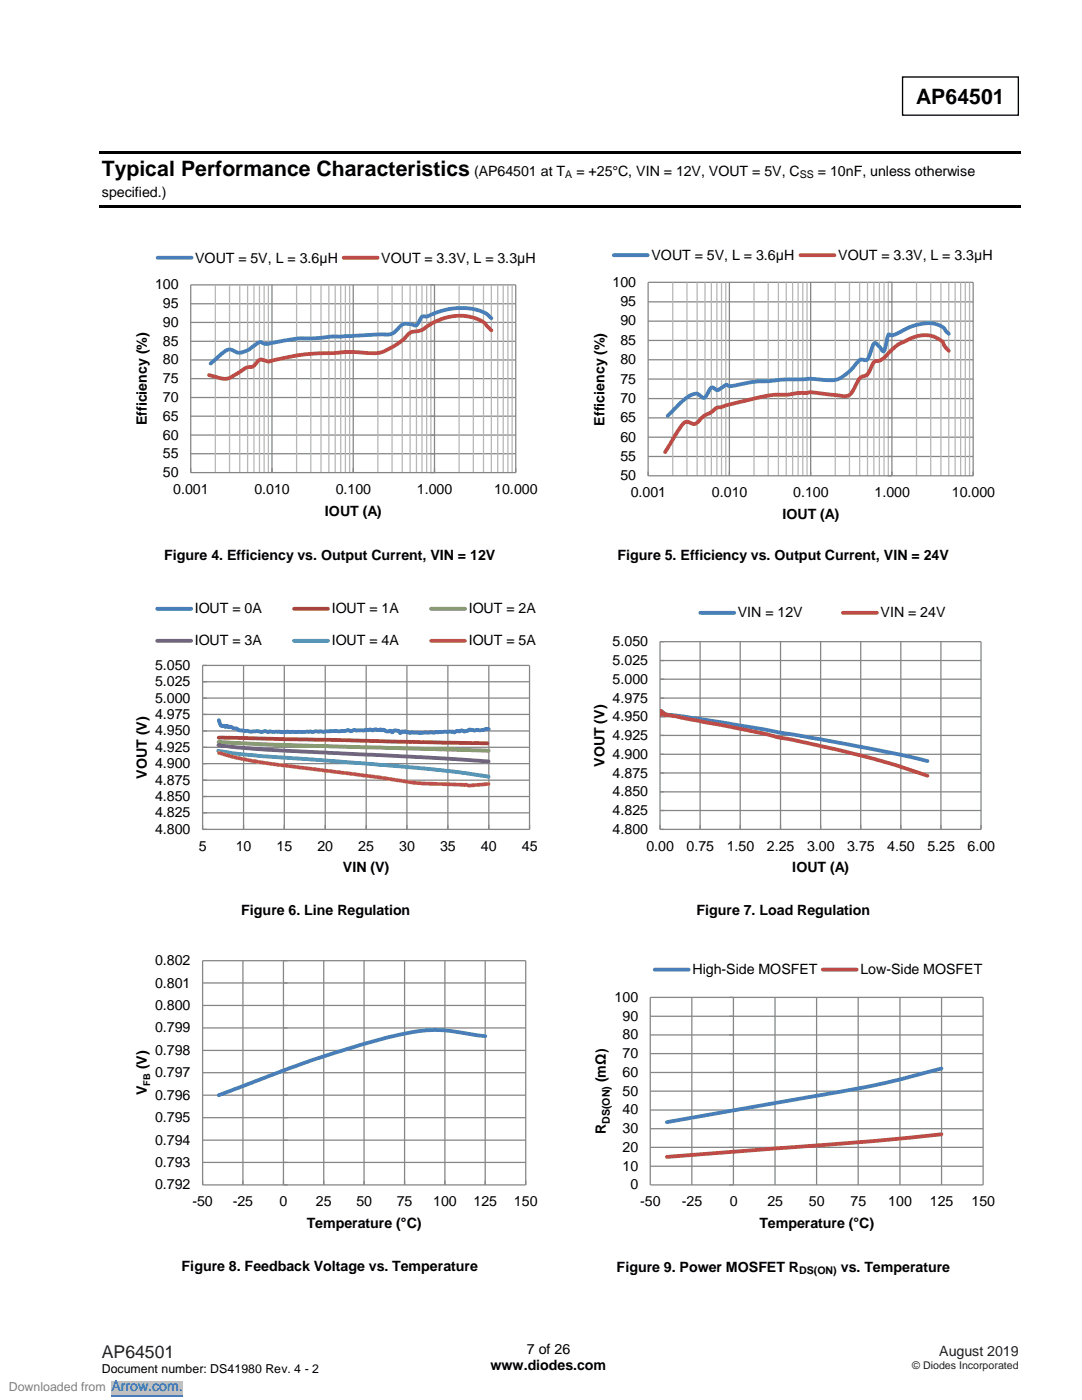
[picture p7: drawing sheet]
<svg xmlns="http://www.w3.org/2000/svg" width="216mm" height="279mm" viewBox="0 0 216 279" stroke-linecap="round" stroke-linejoin="round" font-family="sans-serif">
<path d="M180.1 15.4h23.1v7.6h-23.1z" fill="none" stroke="#000" stroke-width=".26"/>
<g fill="#000">
<path d="M19.8 30.3h184v.5h-184z" fill-rule="evenodd"/>
<path d="M19.8 40.9h184v.5h-184z" fill-rule="evenodd"/>
</g>
<g fill="#fff">
<path d="M22.2 45.6h88.9v62.3h-88.9z" fill-rule="evenodd"/>
<path d="M38.1 56.9h64.8v37.4h-64.8z" fill-rule="evenodd"/>
</g>
<g fill="none" stroke="#868686" stroke-width=".25">
<path d="M38.1 56.9h64.8v37.4h-64.8zM54.3 56.9v37.4M70.5 56.9v37.4M86.7 56.9v37.4M38.1 79.3h64.8M38.1 75.6h64.8M38.1 71.8h64.8M38.1 68.1h64.8M38.1 64.3h64.8M38.1 60.6h64.8M38.1 90.6h64.8M38.1 86.8h64.8"/>
<path d="M38.1 83.1h64.8"/>
</g>
<g fill="none" stroke="#b7b7b7" stroke-width=".25">
<path d="M43 56.9v37.4M45.8 56.9v37.4M47.8 56.9v37.4M49.4 56.9v37.4M50.7 56.9v37.4M51.8 56.9v37.4M52.7 56.9v37.4M53.6 56.9v37.4M59.2 56.9v37.4M62 56.9v37.4M64.1 56.9v37.4M65.6 56.9v37.4"/>
<path d="M66.9 56.9v37.4M68 56.9v37.4M68.9 56.9v37.4M69.8 56.9v37.4M75.4 56.9v37.4M78.2 56.9v37.4M80.3 56.9v37.4M81.8 56.9v37.4M83.1 56.9v37.4M84.2 56.9v37.4M85.1 56.9v37.4M86 56.9v37.4"/>
<path d="M91.6 56.9v37.4M94.4 56.9v37.4M96.5 56.9v37.4M98 56.9v37.4M99.3 56.9v37.4M100.4 56.9v37.4M101.3 56.9v37.4M102.2 56.9v37.4"/>
</g>
<path d="M31.5 51.4h6.7M98 63.5a7.1 7.1 0 0 0-4.9-2h-.2a15.4 15.4 0 0 0-7.8 1.7h-.2a.78 .78 0 0 0-1.1 .7 1.15 1.15 0 0 1-1.3 1 2.41 2.41 0 0 0-3.2 .8 3.1 3.1 0 0 1-3.3 1l-8 .5h-1.6l-2.4 .2a41.9 41.9 0 0 0-9.1 .9l-.5 .1a3 3 0 0 1-2.6-.1l-.8 .5a5.5 5.5 0 0 1-3.4 1.6l-.4-.1a1.82 1.82 0 0 0-2.7 .1l-2.5 2.2" fill="none" stroke="#4a7ebb" stroke-width=".76"/>
<path d="M68.6 51.4h6.8M98 65.9a7.7 7.7 0 0 0-7.7-2.8 13.1 13.1 0 0 0-6.1 2.8l-.5 .1a3.3 3.3 0 0 0-2.8 1.3 12.8 12.8 0 0 1-5.5 3.1l-1.4 .1a36.7 36.7 0 0 0-8.3 0 42.4 42.4 0 0 0-12.1 1.7l-.3-.1a1.49 1.49 0 0 0-2.3 .5 1.37 1.37 0 0 1-1.5 .7l-1 .5a11.8 11.8 0 0 1-3.5 1.8l-1-.1-2.3-.6" fill="none" stroke="#be4b48" stroke-width=".76"/>
<g fill="#fff">
<path d="M113.5 45.1h88.9v63.4h-88.9z" fill-rule="evenodd"/>
<path d="M129.3 56.3h64.9v38.7h-64.9z" fill-rule="evenodd"/>
</g>
<g fill="none" stroke="#868686" stroke-width=".25">
<path d="M129.3 56.3h64.9v38.7h-64.9zM145.5 56.3v38.7M161.8 56.3v38.7M178 56.3v38.7M129.3 79.5h64.9M129.3 75.6h64.9M129.3 71.8h64.9M129.3 67.9h64.9M129.3 64.1h64.9M129.3 60.2h64.9M129.3 91.1h64.9M129.3 87.2h64.9"/>
<path d="M129.3 83.4h64.9"/>
</g>
<g fill="none" stroke="#b7b7b7" stroke-width=".25">
<path d="M134.2 56.3v38.7M137.1 56.3v38.7M139.1 56.3v38.7M140.7 56.3v38.7M141.9 56.3v38.7M143 56.3v38.7M144 56.3v38.7M144.8 56.3v38.7M150.5 56.3v38.7M153.3 56.3v38.7M155.3 56.3v38.7M156.9 56.3v38.7"/>
<path d="M158.2 56.3v38.7M159.3 56.3v38.7M160.2 56.3v38.7M161 56.3v38.7M166.7 56.3v38.7M169.5 56.3v38.7M171.5 56.3v38.7M173.1 56.3v38.7M174.4 56.3v38.7M175.5 56.3v38.7M176.4 56.3v38.7M177.2 56.3v38.7"/>
<path d="M182.9 56.3v38.7M185.7 56.3v38.7M187.7 56.3v38.7M189.3 56.3v38.7M190.6 56.3v38.7M191.7 56.3v38.7M192.6 56.3v38.7M193.5 56.3v38.7"/>
</g>
<path d="M122.5 50.9h6.7M189.3 66.6l-.3-.2a4.6 4.6 0 0 0-4.7-1.8 13.2 13.2 0 0 0-5.4 2l-.3 .1a.95 .95 0 0 1-1.2 0l-.3 .5-.3 1.3a2.08 2.08 0 0 1-.6 1.6l-.9-1.1a.62 .62 0 0 0-.9-.4l-.6 1.5a2.74 2.74 0 0 1-1 1.8h-.3a1.13 1.13 0 0 0-1.6 .6 9.1 9.1 0 0 1-4.2 3.3l-1.4 .1a34.4 34.4 0 0 0-6.8-.2l-2.3 .1-3.2 .3a28 28 0 0 0-7.3 1l-.7-.3-1.2 .7a.82 .82 0 0 1-1.3 0l-.3-.2a1.61 1.61 0 0 0-1.1 1.4l-.6 .7-.6-.2a1.52 1.52 0 0 0-2.2-.3 23.3 23.3 0 0 0-4.5 4.1" fill="none" stroke="#4a7ebb" stroke-width=".76"/>
<path d="M159.7 50.9h6.8M189.3 70l-.7-.7a3.9 3.9 0 0 0-3-2.3 7.8 7.8 0 0 0-5.5 1.4 10.9 10.9 0 0 0-3.5 2.8 2.41 2.41 0 0 1-1.9 .9l-.5 .5-.6 1.3a1.86 1.86 0 0 1-1.7 1.3l-.6 .7-.8 1.6a2.06 2.06 0 0 1-2.7 1.5l-1.8-.2a26.2 26.2 0 0 0-7.3-.3l-1.4 .3a23.4 23.4 0 0 0-8.3 1.1l-6 1.5a7.3 7.3 0 0 1-2.6 1.7l-.7 .6a1.49 1.49 0 0 1-1.7 .8 1.29 1.29 0 0 0-2 .4l-3.3 5.3" fill="none" stroke="#be4b48" stroke-width=".76"/>
<g fill="#fff">
<path d="M22.2 116.8h88.9v62.3h-88.9z" fill-rule="evenodd"/>
<path d="M40.4 132.8h65.3v32.7h-65.3z" fill-rule="evenodd"/>
</g>
<g fill="none" stroke="#868686" stroke-width=".25">
<path d="M40.4 139.3h65.3M40.4 136.1h65.3M40.4 132.8h65.3v32.7h-65.3zM48.6 132.8v32.7M56.7 132.8v32.7M64.9 132.8v32.7M73.1 132.8v32.7M81.2 132.8v32.7M89.4 132.8v32.7M97.5 132.8v32.7M40.4 159h65.3M40.4 155.7h65.3"/>
<path d="M40.4 152.4h65.3M40.4 149.1h65.3M40.4 145.9h65.3M40.4 142.6h65.3M40.4 162.2h65.3"/>
</g>
<path d="M31.4 121.5h6.7M43.7 143.7l.1 .3a.79 .79 0 0 0 1 .9l.2 .2 .3-.3 .3 .3 .4-.1 .6 .4a1.18 1.18 0 0 1 1.2 .4l2.2 .2 1.5-.1a1.71 1.71 0 0 0 1.5 0l.1 .1a.42 .42 0 0 0 .7 0l2.4 .1 1.2-.1 .3 .1 4.3-.1 .4 .1 .7-.2 1.5 .2 .6-.2h3.6a1.21 1.21 0 0 1 1.3 0l.7-.2 .3 .1h1.6a.4 .4 0 0 1 .7 0l.6-.2a.55 .55 0 0 0 .8 0l.7 .1 .5-.1a.43 .43 0 0 0 .6 0 .97 .97 0 0 0 1.3 .2l.4 .4a1.01 1.01 0 0 1 1.6 .1l.3-.3 .3 .1 .4-.2 .3 .3 .3-.1a.41 .41 0 0 0 .7 0l1.6 .2 5.9-.3h.6l.4 .2 .6-.3a.6 .6 0 0 0 .8-.1 1.73 1.73 0 0 0 1.7-.2l.8 .2 .6-.2 .7 .2 1.1-.3h.5" fill="none" stroke="#416fa6" stroke-width=".76"/>
<path d="M58.7 121.5h6.7M43.6 147.2l53.6 1.2" fill="none" stroke="#a8423f" stroke-width=".76"/>
<path d="M86 121.5h6.8M43.6 148.1l11.5 .5 42.4 1.2" fill="none" stroke="#86a44a" stroke-width=".76"/>
<path d="M31.4 127.9h6.7M43.6 148.7l2.6 .4 7.5 .6 31.7 1.5 12.1 .8" fill="none" stroke="#6e548d" stroke-width=".76"/>
<path d="M58.7 127.9h6.7M43.6 149.8l3.2 .6 5.6 .5 11.5 .8 19.2 1.5 8.2 .9 6.2 .9" fill="none" stroke="#3d96ae" stroke-width=".76"/>
<path d="M86 127.9h6.8M43.7 150.2l3.6 1.1 5.6 1 22.9 2.9 6.8 1 10 .5 .3-.1a2.85 2.85 0 0 0 2.1 .1l2.5-.2" fill="none" stroke="#da8137" stroke-width=".76"/>
<g fill="#fff">
<path d="M113.5 116.8h88.9v62.3h-88.9z" fill-rule="evenodd"/>
<path d="M131.7 128.1h64v37.4h-64z" fill-rule="evenodd"/>
</g>
<g fill="none" stroke="#868686" stroke-width=".25">
<path d="M131.7 139.3h64M131.7 135.6h64M131.7 131.8h64M131.7 128.1h64v37.4h-64zM139.7 128.1v37.4M147.7 128.1v37.4M155.7 128.1v37.4M163.7 128.1v37.4M171.7 128.1v37.4M179.7 128.1v37.4M187.7 128.1v37.4M131.7 158h64"/>
<path d="M131.7 154.3h64M131.7 150.5h64M131.7 146.8h64M131.7 143h64M131.7 161.8h64"/>
</g>
<path d="M139.7 122.3h6.8M131.7 142.1l.1-.1 .1 .2 .1-.3 .2 .3a2.34 2.34 0 0 0 1.9 .5l10 1.5 19.6 3.3 15 2.9 6.4 1.5" fill="none" stroke="#4a7ebb" stroke-width=".76"/>
<path d="M168.2 122.3h6.8M131.7 142.8l.1-.9 .2 .5 .2-.2 .5 .6 .1-.2h.2l11.5 2.2 22.6 4.8 10.7 2.8 7.3 2.4" fill="none" stroke="#be4b48" stroke-width=".76"/>
<g fill="#fff">
<path d="M22.2 187.8h88.9v62.3h-88.9z" fill-rule="evenodd"/>
<path d="M40.4 191.7h64.5v44.8h-64.5z" fill-rule="evenodd"/>
</g>
<g fill="none" stroke="#868686" stroke-width=".25">
<path d="M40.4 196.2h64.5M40.4 191.7h64.5v44.8h-64.5zM48.5 191.7v44.8M56.6 191.7v44.8M64.6 191.7v44.8M72.6 191.7v44.8M80.7 191.7v44.8M88.8 191.7v44.8M96.8 191.7v44.8M40.4 218.6h64.5M40.4 214.1h64.5M40.4 209.6h64.5"/>
<path d="M40.4 205.1h64.5M40.4 200.7h64.5M40.4 232h64.5M40.4 227.5h64.5M40.4 223.1h64.5"/>
</g>
<path d="M96.8 206.8l-1.1-.1a52.1 52.1 0 0 0-10.3-1.1 87.9 87.9 0 0 0-17.9 4.3 362.6 362.6 0 0 0-23.8 8.7" fill="none" stroke="#4a7ebb" stroke-width=".76"/>
<g fill="#fff">
<path d="M113.5 187.8h88.9v62.3h-88.9z" fill-rule="evenodd"/>
<path d="M129.8 199.1h66.4v37.4h-66.4z" fill-rule="evenodd"/>
</g>
<g fill="none" stroke="#868686" stroke-width=".25">
<path d="M129.8 199.1h66.4v37.4h-66.4zM138 199.1v37.4M146.3 199.1v37.4M154.6 199.1v37.4M162.9 199.1v37.4M171.2 199.1v37.4M179.6 199.1v37.4M187.9 199.1v37.4M129.8 217.8h66.4M129.8 214h66.4M129.8 210.3h66.4M129.8 206.5h66.4"/>
<path d="M129.8 202.8h66.4M129.8 232.7h66.4M129.8 229h66.4M129.8 225.3h66.4M129.8 221.5h66.4"/>
</g>
<path d="M130.6 193.5h6.8M187.9 213.2a215.1 215.1 0 0 1-28.7 6.1l-26.1 4.6" fill="none" stroke="#4a7ebb" stroke-width=".76"/>
<path d="M164.2 193.5h6.7M187.9 226.4l-14.5 1.4-40.3 3.1" fill="none" stroke="#be4b48" stroke-width=".76"/>
<path d="M0 276.9h70.6" fill="none" stroke="#fff" stroke-width="2.5" stroke-linecap="butt"/>
<path d="M22.2 275.6h14.3v2.6h-14.3z" fill="#c0c0c0"/>
<path d="M22.2 278.6h14.3" fill="none" stroke="#00f" stroke-width=".2"/>
<path d="M0 276.9h70.6" fill="none" stroke="#fff" stroke-width="2.5" stroke-linecap="butt"/>
<path d="M22.2 275.6h14.3v2.6h-14.3z" fill="#c0c0c0"/>
<path d="M22.2 278.6h14.3" fill="none" stroke="#00f" stroke-width=".2"/>
<path d="M0 276.9h70.6" fill="none" stroke="#fff" stroke-width="2.5" stroke-linecap="butt"/>
<path d="M22.2 275.6h14.3v2.6h-14.3z" fill="#c0c0c0"/>
<path d="M22.2 278.6h14.3" fill="none" stroke="#00f" stroke-width=".2"/>
<path d="M0 276.9h70.6" fill="none" stroke="#fff" stroke-width="2.5" stroke-linecap="butt"/>
<path d="M22.2 275.6h14.3v2.6h-14.3z" fill="#c0c0c0"/>
<path d="M22.2 278.6h14.3" fill="none" stroke="#00f" stroke-width=".2"/>
<path d="M0 276.9h70.6" fill="none" stroke="#fff" stroke-width="2.5" stroke-linecap="butt"/>
<path d="M22.2 275.6h14.3v2.6h-14.3z" fill="#c0c0c0"/>
<path d="M22.2 278.6h14.3" fill="none" stroke="#00f" stroke-width=".2"/>
<path d="M0 276.9h70.6" fill="none" stroke="#fff" stroke-width="2.5" stroke-linecap="butt"/>
<path d="M22.2 275.6h14.3v2.6h-14.3z" fill="#c0c0c0"/>
<path d="M22.2 278.6h14.3" fill="none" stroke="#00f" stroke-width=".2"/>
<path d="M0 276.9h70.6" fill="none" stroke="#fff" stroke-width="2.5" stroke-linecap="butt"/>
<path d="M22.2 275.6h14.3v2.6h-14.3z" fill="#c0c0c0"/>
<path d="M22.2 278.6h14.3" fill="none" stroke="#00f" stroke-width=".2"/>
<g font-size="4.2">
<text x="182.8" y="20.7">AP64501</text>
<text x="20.3" y="35.1">Typical Performance Characteristics</text>
</g>
<text font-size="3.5" fill="#231f20" x="20.3" y="270.9">AP64501</text>
<g font-size="2.8">
<text x="94.6" y="35.1">(AP64501 at T</text>
<text x="115" y="35.1">= +25°C, VIN = 12V, VOUT = 5V, C</text>
<text x="163.2" y="35.1">= 10nF, unless otherwise</text>
<text x="20.3" y="39.4">specified.)</text>
<text x="38.9" y="52.5">VOUT = 5V, L = 3.6μH</text>
<text x="76.1" y="52.5">VOUT = 3.3V, L = 3.3μH</text>
<text x="130" y="51.9">VOUT = 5V, L = 3.6μH</text>
<text x="167.3" y="51.9">VOUT = 3.3V, L = 3.3μH</text>
<text x="30.9" y="57.8">100</text>
<text x="122.2" y="57.2">100</text>
<text x="32.5" y="65.3">90</text>
<text x="32.5" y="61.5">95</text>
<text x="123.8" y="65">90</text>
<text x="123.8" y="61.1">95</text>
<text x="32.5" y="69">85</text>
<text x="123.8" y="68.8">85</text>
<text x="32.5" y="76.5">75</text>
<text x="32.5" y="72.7">80</text>
<text x="123.8" y="76.5">75</text>
<text x="123.8" y="72.7">80</text>
<text x="32.5" y="84">65</text>
<text x="32.5" y="80.2">70</text>
<text x="123.8" y="80.4">70</text>
<text x="29.3" y="84.9" transform="rotate(-90 29.3 84.9)">Efficiency (%)</text>
<text x="32.5" y="87.7">60</text>
<text x="120.6" y="84.9" transform="rotate(-90 120.6 84.9)">Efficiency (%)</text>
<text x="123.8" y="88.1">60</text>
<text x="123.8" y="84.3">65</text>
<text x="32.5" y="95.2">50</text>
<text x="32.5" y="91.5">55</text>
<text x="123.8" y="95.8">50</text>
<text x="123.8" y="92">55</text>
<text x="34.6" y="98.6">0.001</text>
<text x="50.8" y="98.6">0.010</text>
<text x="67" y="98.6">0.100</text>
<text x="83.2" y="98.6">1.000</text>
<text x="98.6" y="98.6">10.000</text>
<text x="125.8" y="99.2">0.001</text>
<text x="142.1" y="99.2">0.010</text>
<text x="158.3" y="99.2">0.100</text>
<text x="174.5" y="99.2">1.000</text>
<text x="189.9" y="99.2">10.000</text>
<text x="64.8" y="102.9">IOUT (A)</text>
<text x="156.1" y="103.5">IOUT (A)</text>
<text x="32.7" y="111.7">Figure 4. Efficiency vs. Output Current, VIN = 12V</text>
<text x="123.2" y="111.7">Figure 5. Efficiency vs. Output Current, VIN = 24V</text>
<text x="38.9" y="122.4">IOUT = 0A</text>
<text x="66.2" y="122.4">IOUT = 1A</text>
<text x="93.5" y="122.4">IOUT = 2A</text>
<text x="147.3" y="123.2">VIN = 12V</text>
<text x="175.7" y="123.2">VIN = 24V</text>
<text x="38.9" y="128.8">IOUT = 3A</text>
<text x="66.2" y="128.8">IOUT = 4A</text>
<text x="93.5" y="128.8">IOUT = 5A</text>
<text x="122.2" y="129">5.050</text>
<text x="30.9" y="137">5.025</text>
<text x="30.9" y="133.7">5.050</text>
<text x="122.2" y="136.5">5.000</text>
<text x="122.2" y="132.7">5.025</text>
<text x="30.9" y="143.5">4.975</text>
<text x="30.9" y="140.2">5.000</text>
<text x="122.2" y="144">4.950</text>
<text x="122.2" y="140.2">4.975</text>
<text x="30.9" y="146.8">4.950</text>
<text x="122.2" y="147.7">4.925</text>
<text x="29.3" y="155.4" transform="rotate(-90 29.3 155.4)">VOUT (V)</text>
<text x="30.9" y="153.3">4.900</text>
<text x="30.9" y="150.1">4.925</text>
<text x="120.6" y="153" transform="rotate(-90 120.6 153)">VOUT (V)</text>
<text x="122.2" y="155.2">4.875</text>
<text x="122.2" y="151.4">4.900</text>
<text x="30.9" y="159.9">4.850</text>
<text x="30.9" y="156.6">4.875</text>
<text x="122.2" y="158.9">4.850</text>
<text x="30.9" y="166.4">4.800</text>
<text x="30.9" y="163.1">4.825</text>
<text x="122.2" y="166.4">4.800</text>
<text x="122.2" y="162.7">4.825</text>
<text x="39.6" y="169.8">5</text>
<text x="47" y="169.8">10</text>
<text x="55.2" y="169.8">15</text>
<text x="63.3" y="169.8">20</text>
<text x="71.5" y="169.8">25</text>
<text x="79.7" y="169.8">30</text>
<text x="87.8" y="169.8">35</text>
<text x="96" y="169.8">40</text>
<text x="104.1" y="169.8">45</text>
<text x="129" y="169.8">0.00</text>
<text x="137" y="169.8">0.75</text>
<text x="145" y="169.8">1.50</text>
<text x="153" y="169.8">2.25</text>
<text x="161" y="169.8">3.00</text>
<text x="169" y="169.8">3.75</text>
<text x="177" y="169.8">4.50</text>
<text x="185.1" y="169.8">5.25</text>
<text x="193.1" y="169.8">6.00</text>
<text x="68.4" y="174.1">VIN (V)</text>
<text x="158.1" y="174.1">IOUT (A)</text>
<text x="48.1" y="182.7">Figure 6. Line Regulation</text>
<text x="139" y="182.7">Figure 7. Load Regulation</text>
<text x="30.9" y="197.1">0.801</text>
<text x="30.9" y="192.6">0.802</text>
<text x="138.2" y="194.4">High-Side MOSFET</text>
<text x="171.7" y="194.4">Low-Side MOSFET</text>
<text x="30.9" y="201.6">0.800</text>
<text x="122.6" y="200">100</text>
<text x="124.2" y="203.7">90</text>
<text x="30.9" y="206">0.799</text>
<text x="124.2" y="207.4">80</text>
<text x="29.3" y="213.4" transform="rotate(-90 29.3 213.4)">(V)</text>
<text x="30.9" y="215">0.797</text>
<text x="30.9" y="210.5">0.798</text>
<text x="120.9" y="216" transform="rotate(-90 120.9 216)">(mΩ)</text>
<text x="124.2" y="214.9">60</text>
<text x="124.2" y="211.2">70</text>
<text x="29.3" y="218.6" transform="rotate(-90 29.3 218.6)">V</text>
<text x="30.9" y="219.5">0.796</text>
<text x="124.2" y="218.7">50</text>
<text x="30.9" y="223.9">0.795</text>
<text x="120.9" y="226.3" transform="rotate(-90 120.9 226.3)">R</text>
<text x="124.2" y="226.1">30</text>
<text x="124.2" y="222.4">40</text>
<text x="30.9" y="232.9">0.793</text>
<text x="30.9" y="228.4">0.794</text>
<text x="124.2" y="233.6">10</text>
<text x="124.2" y="229.9">20</text>
<text x="30.9" y="237.4">0.792</text>
<text x="125.8" y="237.4">0</text>
<text x="38.4" y="240.7">-50</text>
<text x="46.5" y="240.7">-25</text>
<text x="55.8" y="240.7">0</text>
<text x="61.2" y="245.1">Temperature (°C)</text>
<text x="63" y="240.7">25</text>
<text x="71.1" y="240.7">50</text>
<text x="79.2" y="240.7">75</text>
<text x="86.4" y="240.7">100</text>
<text x="94.5" y="240.7">125</text>
<text x="102.6" y="240.7">150</text>
<text x="127.7" y="240.7">-50</text>
<text x="136.1" y="240.7">-25</text>
<text x="145.6" y="240.7">0</text>
<text x="151.5" y="245.1">Temperature (°C)</text>
<text x="153.1" y="240.7">25</text>
<text x="161.4" y="240.7">50</text>
<text x="169.7" y="240.7">75</text>
<text x="177.2" y="240.7">100</text>
<text x="185.5" y="240.7">125</text>
<text x="193.9" y="240.7">150</text>
<text x="36.2" y="253.7">Figure 8. Feedback Voltage vs. Temperature</text>
<text x="123" y="253.9">Figure 9. Power MOSFET R</text>
<text x="167.8" y="253.9">vs. Temperature</text>
<text x="97.9" y="273.5">www.diodes.com</text>
<text x="105.1" y="270.3">7 of 26</text>
</g>
<text font-size="2.8" fill="#231f20" x="187.4" y="270.6">August 2019</text>
<text font-size="2.8" fill="#00f" x="22.2" y="277.6">Arrow.com.</text>
<text font-size="2.5" x="20.3" y="274">Document number: DS41980 Rev. 4 - 2</text>
<text font-size="2.5" fill="#808080" x="1.8" y="277.6">Downloaded from</text>
<g font-size="2.1">
<text x="112.8" y="35.4">A</text>
<text x="159.6" y="35.4">SS</text>
<text x="121.7" y="224.3" transform="rotate(-90 121.7 224.3)">DS(ON)</text>
<text x="159.5" y="254.3">DS(ON)</text>
</g>
<text font-size="2.1" fill="#231f20" x="182" y="273.2">© Diodes Incorporated</text>
<text font-size="1.9" x="30" y="216.7" transform="rotate(-90 30 216.7)">FB</text>
</svg>
